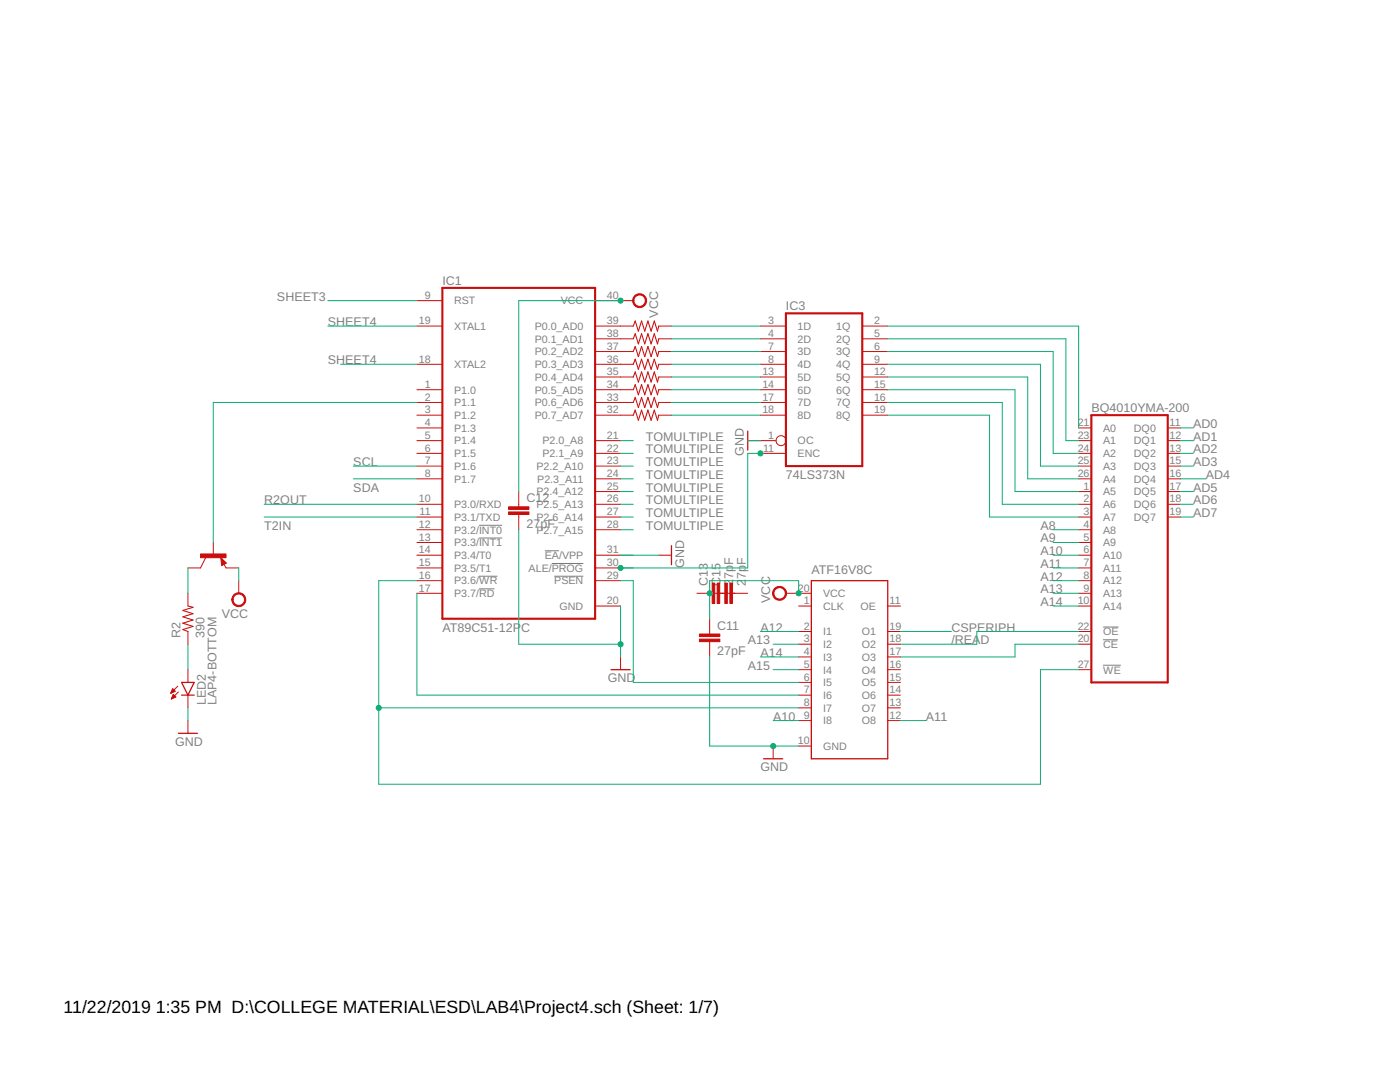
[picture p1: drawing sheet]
<svg xmlns="http://www.w3.org/2000/svg" width="279mm" height="216mm" viewBox="0 0 279 216" stroke-linecap="round" stroke-linejoin="round" font-family="sans-serif">
<path d="M95.6 115h3.7M95.6 104.8h4.6M95.6 107.4h4.6M95.6 117.5h3.1M108.7 109.9h2.9M110.1 112.4h6.3M110.6 115h5.8M220.1 125.1h3.1M220.1 132.7h3.6M220.1 127.7h3" fill="none" stroke="#808080" stroke-width=".2"/>
<path d="M149.2 86v3.8M44.5 112.3v-.4l.2 .4-.4 .3-.1-1.1 .8 .8-.7 .4M134 108.9v3.8M161.9 115.9h15.3v35.5h-15.3zM36.2 136.2h2.6l-1.3 2.5zM36.2 138.7h2.6M121.9 133.6h3.9M35.6 146.3h3.8M152.4 151.4h3.8" fill="none" stroke="#c90d0c" stroke-width=".25"/>
<g fill="none" stroke="#c90d0c" stroke-width=".2">
<path d="M83.2 60h5.1M118.8 60h7.6M83.2 65.1h5.1M83.2 72.7h5.1M83.2 77.8h5.1M118.8 65.1h7.6M118.8 67.6h7.6M118.8 70.1h7.6M118.8 72.7h7.6M118.8 75.2h7.6M118.8 77.8h7.6M131.5 65.1h2.5"/>
<path d="M131.5 67.6h2.5M131.5 70.1h2.5M131.5 72.7h2.5M131.5 75.2h2.5M131.5 77.8h2.5M151.8 65.1h5M151.8 67.6h5M151.8 70.1h5M151.8 72.7h5M151.8 75.2h5M151.8 77.8h5M172.1 65.1h5.1"/>
<path d="M172.1 67.6h5.1M172.1 70.1h5.1M172.1 72.7h5.1M172.1 75.2h5.1M172.1 77.8h5.1M83.2 87.9h5.1M83.2 90.5h5.1M83.2 80.3h5.1M83.2 82.8h5.1M83.2 93h5.1M83.2 95.5h5.1M83.2 85.4h5.1"/>
<path d="M103.5 98.1v3M118.8 87.9h5M118.8 90.5h5M118.8 80.3h7.6M118.8 82.8h7.6M118.8 93h5M118.8 95.5h5M118.8 98.1h5M131.5 80.3h2.5M131.5 82.8h2.5M149.2 87.9h5.7M151.8 90.5h5"/>
<path d="M151.8 80.3h5M151.8 82.8h5M172.1 80.3h5.1M172.1 82.8h5.1M215.3 87.9h2.5M215.3 90.5h2.5M215.3 93h2.5M215.3 95.5h2.5M215.3 98.1h2.5M215.3 85.4h2.5M233 87.9h2.6M233 90.5h2.6"/>
<path d="M233 93h2.6M233 95.5h2.6M233 98.1h2.6M233 85.4h2.6M37.5 118.4v2.5M41 111.3l-1 2h-2.5M42.6 108.2v2.6M44 111.3l1.2 1.1-.9 .5zM44.7 112.6l.4 .7h2.5M47.6 115.9v2.5M83.2 118.4h5.1M83.2 110.8h5.1"/>
<path d="M83.2 113.3h5.1M83.2 115.9h5.1M83.2 100.6h5.1M83.2 103.2h5.1M83.2 105.7h5.1M83.2 108.2h5.1M103.5 102.7v3M118.8 110.8h5M118.8 113.3h5M118.8 115.9h5M118.8 100.6h5M118.8 103.2h5"/>
<path d="M118.8 105.7h5M131.5 110.8h2.5M139.1 118.4h10.1M156.8 118.4h5.1M215.3 118.4h2.5M215.3 110.8h2.5M215.3 113.3h2.5M215.3 115.9h2.5M215.3 100.6h2.5M215.3 103.2h2.5M215.3 105.7h2.5M215.3 108.2h2.5"/>
<path d="M233 100.6h2.6M233 103.2h2.6M34.1 138.3h.1M34.2 138.1h.3M34.2 138h.6M34.2 139.5h.1M34.2 137.9h.7M34.2 139.3h.3M34.3 137.8h.5M34.3 139.2h.5M34.4 137.6h.2M34.4 139.1h.7"/>
<path d="M34.4 137.5h.1M34.4 139h.6M34.5 137.4l.5 .5-.9 .4zM34.5 138.9h.3M34.5 138.7h.2M34.6 138.6h.1M34.6 138.6l-.4 .9M34.6 138.6l.5 .5M35.1 139.1l-.9 .4M35.5 136.9l-1.4 1.4M35.6 138.1l-1.4 1.4M37.5 126v2.5"/>
<path d="M37.5 133.6v2.6M37.5 138.7v2.5M118.8 120.9h5M123.8 131.1v2.5M141.6 123.5v3M141.6 128v3.1M159.4 120.9h2.5M159.4 126h2.5M159.4 128.5h2.5M159.4 131.1h2.5M159.4 133.6h2.5M159.4 136.2h2.5"/>
<path d="M159.4 138.7h2.5M177.2 120.9h2.5M177.2 126h2.5M177.2 128.5h2.5M177.2 131.1h2.5M177.2 133.6h2.5M177.2 136.2h2.5M177.2 138.7h2.5M215.3 120.9h2.5M215.3 126h2.5M215.3 128.5h2.5M215.3 133.6h2.5"/>
<path d="M37.5 143.8v2.5M154.3 148.9v2.5M159.4 141.2h2.5M159.4 143.8h2.5M159.4 148.9h2.5M177.2 141.2h2.5M177.2 143.8h2.5"/>
<circle cx="155.9" cy="87.9" r=".99"/>
</g>
<path d="M88.3 57.4h30.5v66.1h-30.5zM156.8 62.5h15.3v30.5h-15.3zM217.8 82.8h15.2v53.4h-15.2z" fill="none" stroke="#c90d0c" stroke-width=".42"/>
<path d="M126.4 65.1l.4-1 .6 2 .6-2 .7 2 .6-2 .6 2 .7-2 .6 2 .3-1M126.4 67.6l.4-1 .6 2 .6-2 .7 2 .6-2 .6 2 .7-2 .6 2 .3-1M126.4 70.1l.4-1 .6 2.1 .6-2.1 .7 2.1 .6-2.1 .6 2.1 .7-2.1 .6 2.1 .3-1.1M126.4 72.7l.4-1 .6 2 .6-2 .7 2 .6-2 .6 2 .7-2 .6 2 .3-1M126.4 75.2l.4-1 .6 2 .6-2 .7 2 .6-2 .6 2 .7-2 .6 2 .3-1M126.4 77.8l.4-1 .6 2 .6-2 .7 2 .6-2 .6 2 .7-2 .6 2 .3-1M126.4 80.3l.4-1 .6 2 .6-2 .7 2 .6-2 .6 2 .7-2 .6 2 .3-1M126.4 82.8l.4-1 .6 2.1 .6-2.1 .7 2.1 .6-2.1 .6 2.1 .7-2.1 .6 2.1 .3-1.1M37.5 120.9l1 .3-2 .6 2 .6-2 .7 2 .6-2 .7 2 .6-2 .6 1 .4" fill="none" stroke="#c90d0c" stroke-width=".21"/>
<g fill="#c90d0c" stroke="#c90d0c" stroke-width=".2">
<path d="M154.6 117.4a1.4 1.4 0 0 1 2.2 .3 1.4 1.4 0 0 1-.8 2 1.4 1.4 0 0 1-1.8-1.3h.2a1.15 1.15 0 0 1 1.7-1.1 1.15 1.15 0 0 1 .2 1.9 1.15 1.15 0 0 1-1.8-.5l-.1-.3h-.2z" fill-rule="evenodd"/>
<path d="M126.6 59a1.4 1.4 0 0 1 2.2 .3 1.4 1.4 0 0 1-.8 2 1.4 1.4 0 0 1-1.7-1.3h.2a1.14 1.14 0 0 1 1.7-1 1.14 1.14 0 0 1 .1 2 1.14 1.14 0 0 1-1.8-.7v-.3h-.2z" fill-rule="evenodd"/>
<path d="M46.6 118.7a1.4 1.4 0 0 1 2.3 .2 1.4 1.4 0 0 1-.9 2.1 1.4 1.4 0 0 1-1.8-1.3h.3a1.15 1.15 0 0 1 1.6-1.1 1.15 1.15 0 0 1 .3 1.9 1.15 1.15 0 0 1-1.9-.5v-.3h-.3z" fill-rule="evenodd"/>
</g>
<g fill="#c90d0c" stroke="#c90d0c" stroke-width=".2">
<path d="M40 110.5h5.1v.8h-5.1z"/>
<path d="M101.5 101.1h4.1v.5h-4.1z"/>
<path d="M101.5 102.2h4.1v.5h-4.1z"/>
<path d="M139.6 126.5h4.1v.5h-4.1z"/>
<path d="M139.6 127.5h4.1v.5h-4.1z"/>
<path d="M142.1 116.4h.5v4h-.5z"/>
<path d="M143.1 116.4h.5v4h-.5z"/>
<path d="M144.7 116.4h.5v4h-.5z"/>
<path d="M145.7 116.4h.5v4h-.5z"/>
</g>
<g fill="none" stroke="#0dab76" stroke-width=".2">
<path d="M65.4 60h17.8M123.8 60h-20.3v38.1M65.4 65.1h17.8M68 72.7h15.2M134 65.1h17.8M134 72.7h17.8M134 67.6h17.8M134 70.1h17.8M134 75.2h17.8M134 77.8h17.8M177.2 67.6h35.5v20.3h2.6M177.2 65.1h38.1v20.3"/>
<path d="M177.2 72.7h30.4v20.3h7.7M177.2 70.1h33v20.4h5.1M177.2 75.2h27.9v20.3h10.2M177.2 77.8h25.4v20.3h12.7M70.5 93h12.7M70.5 95.5h12.7M83.2 80.3h-40.6v27.9M123.8 87.9h2.6M123.8 90.5h2.6M123.8 93h2.6M123.8 95.5h2.6M123.8 98.1h2.6"/>
<path d="M134 80.3h17.8M134 82.8h17.8M149.2 87.9h2.6M151.8 90.5h-2.6v22.8h-25.4M177.2 80.3h22.8v20.3h15.3M177.2 82.8h20.3v20.4h17.8M235.6 87.9h2.5M235.6 90.5h2.5M235.6 93h2.5M235.6 95.5h5.1M235.6 98.1h2.5M235.6 85.4h2.5"/>
<path d="M37.5 113.3v5.1M47.6 113.3v2.6M52.7 100.6h30.5M52.7 103.2h30.5M83.2 115.9h-7.6v40.6h132v-22.9h7.7M83.2 118.4v20.3h76.2M103.5 105.7v22.8h20.3M123.8 110.8h7.7M123.8 115.9h2.6v20.3h33M123.8 100.6h2.6M123.8 103.2h2.6M123.8 105.7h2.6"/>
<path d="M159.4 118.4v-2.5h-17.8v7.6M210.2 110.8h5.1M210.2 115.9h5.1M210.2 113.3h5.1M210.2 105.7h5.1M210.2 108.2h5.1M210.2 118.4h5.1M235.6 100.6h2.5M235.6 103.2h2.5M37.5 128.5v5.1M123.8 120.9v10.2M141.6 131.1v17.8h17.8"/>
<path d="M151.8 126h7.6M151.8 131.1h7.6M154.3 128.5h5.1M154.3 133.6h5.1M179.7 126h10.2M210.2 120.9h5.1M215.3 126h-20.4v2.5h-15.2M215.3 128.5h-12.7v2.6h-22.9M37.5 141.2v2.6M75.6 141.2h83.8M154.3 143.8h5.1M179.7 143.8h5.1"/>
</g>
<g fill="#0dab76" stroke="#0dab76" stroke-width=".2">
<circle cx="154.3" cy="148.9" r=".51"/>
<circle cx="123.8" cy="128.5" r=".51"/>
<circle cx="159.4" cy="118.4" r=".51"/>
<circle cx="141.6" cy="118.4" r=".51"/>
<circle cx="123.8" cy="60" r=".51"/>
<circle cx="123.8" cy="113.3" r=".51"/>
<circle cx="151.8" cy="90.5" r=".51"/>
<circle cx="75.6" cy="141.2" r=".51"/>
</g>
<g font-size="3.5">
<text x="12.7" y="202.2">11/22/2019</text>
<text x="31.1" y="202.2">1:35 PM D:\COLLEGE MATERIAL\ESD\LAB4\Project4.sch (Sheet: 1/7)</text>
</g>
<g font-size="2.5" fill="#808080">
<text x="55.3" y="60">SHEET3</text>
<text x="88.3" y="56.8">IC1</text>
<text x="65.4" y="65.1">SHEET4</text>
<text x="131.3" y="63.4" transform="rotate(-90 131.3 63.4)">VCC</text>
<text x="156.9" y="61.9">IC3</text>
<text x="65.4" y="72.7">SHEET4</text>
<text x="217.8" y="82.2">BQ4010YMA-200</text>
<text x="128.9" y="87.9">TOMULTIPLE</text>
<text x="238.1" y="85.4">AD0</text>
<text x="238.1" y="87.9">AD1</text>
<text x="70.5" y="93">SCL</text>
<text x="128.9" y="90.5">TOMULTIPLE</text>
<text x="128.9" y="93">TOMULTIPLE</text>
<text x="128.9" y="95.5">TOMULTIPLE</text>
<text x="148.5" y="90.9" transform="rotate(-90 148.5 90.9)">GND</text>
<text x="156.9" y="95.5">74LS373N</text>
<text x="238.1" y="90.5">AD2</text>
<text x="238.1" y="93">AD3</text>
<text x="240.7" y="95.5">AD4</text>
<text x="52.7" y="100.6">R2OUT</text>
<text x="70.5" y="98.1">SDA</text>
<text x="105" y="100.2">C12</text>
<text x="128.9" y="98.1">TOMULTIPLE</text>
<text x="128.9" y="100.6">TOMULTIPLE</text>
<text x="238.1" y="98.1">AD5</text>
<text x="238.1" y="100.6">AD6</text>
<text x="52.7" y="105.7">T2IN</text>
<text x="105" y="105.3">27pF</text>
<text x="128.9" y="103.2">TOMULTIPLE</text>
<text x="128.9" y="105.7">TOMULTIPLE</text>
<text x="207.6" y="105.7">A8</text>
<text x="238.1" y="103.2">AD7</text>
<text x="136.5" y="113.3" transform="rotate(-90 136.5 113.3)">GND</text>
<text x="146.3" y="112.7" transform="rotate(-90 146.3 112.7)">F</text>
<text x="148.9" y="112.7" transform="rotate(-90 148.9 112.7)">F</text>
<text x="207.6" y="108.2">A9</text>
<text x="207.6" y="110.8">A10</text>
<text x="207.6" y="113.3">A11</text>
<text x="141.2" y="116.9" transform="rotate(-90 141.2 116.9)">C13</text>
<text x="143.8" y="116.9" transform="rotate(-90 143.8 116.9)">C15</text>
<text x="146.3" y="116.9" transform="rotate(-90 146.3 116.9)">2</text>
<text x="146.3" y="115.5" transform="rotate(-90 146.3 115.5)">7p</text>
<text x="148.9" y="116.9" transform="rotate(-90 148.9 116.9)">2</text>
<text x="148.9" y="115.5" transform="rotate(-90 148.9 115.5)">7p</text>
<text x="161.9" y="114.6">ATF16V8C</text>
<text x="207.6" y="115.9">A12</text>
<text x="207.6" y="118.4">A13</text>
<text x="44.3" y="123.3">VCC</text>
<text x="143.1" y="125.6">C11</text>
<text x="153.7" y="120.3" transform="rotate(-90 153.7 120.3)">VCC</text>
<text x="207.6" y="120.9">A14</text>
<text x="36" y="127.3" transform="rotate(-90 36 127.3)">R2</text>
<text x="40.8" y="127.3" transform="rotate(-90 40.8 127.3)">390</text>
<text x="88.3" y="126">AT89C51-12P</text>
<text x="104" y="126">C</text>
<text x="143.1" y="130.7">27pF</text>
<text x="149.2" y="128.6">A13</text>
<text x="151.8" y="126">A12</text>
<text x="151.8" y="131.1">A14</text>
<text x="189.9" y="126">CSP</text>
<text x="189.9" y="128.6">/READ</text>
<text x="195" y="126">ERIPH</text>
<text x="121.3" y="136.2">GND</text>
<text x="149.2" y="133.6">A15</text>
<text x="41.1" y="140.7" transform="rotate(-90 41.1 140.7)">LED2</text>
<text x="43.2" y="140.7" transform="rotate(-90 43.2 140.7)">LAP4-BOTTOM</text>
<text x="154.3" y="143.8">A10</text>
<text x="184.8" y="143.8">A11</text>
<text x="35" y="148.9">GND</text>
<text x="151.8" y="153.9">GND</text>
</g>
<g font-size="2.1" fill="#808080">
<text x="84.8" y="59.6">9</text>
<text x="121.1" y="59.6">40</text>
<text x="83.6" y="64.7">19</text>
<text x="90.6" y="65.8">XTAL1</text>
<text x="90.6" y="60.8">RST</text>
<text x="106.7" y="65.8">P0.0_AD0</text>
<text x="111.9" y="60.8">VCC</text>
<text x="121.1" y="64.7">39</text>
<text x="153.3" y="64.7">3</text>
<text x="159.2" y="65.8">1D</text>
<text x="166.9" y="65.8">1Q</text>
<text x="174.4" y="64.7">2</text>
<text x="106.7" y="68.4">P0.1_AD1</text>
<text x="106.7" y="70.9">P0.2_AD2</text>
<text x="121.1" y="67.3">38</text>
<text x="121.1" y="69.8">37</text>
<text x="153.3" y="67.3">4</text>
<text x="153.3" y="69.8">7</text>
<text x="159.2" y="68.4">2D</text>
<text x="159.2" y="70.9">3D</text>
<text x="166.9" y="68.4">2Q</text>
<text x="166.9" y="70.9">3Q</text>
<text x="174.4" y="67.3">5</text>
<text x="174.4" y="69.8">6</text>
<text x="83.6" y="72.3">18</text>
<text x="84.8" y="77.4">1</text>
<text x="90.6" y="73.5">XTAL2</text>
<text x="106.7" y="73.5">P0.3_AD3</text>
<text x="106.7" y="76">P0.4_AD4</text>
<text x="121.1" y="72.3">36</text>
<text x="121.1" y="74.9">35</text>
<text x="121.1" y="77.4">34</text>
<text x="152.1" y="74.9">13</text>
<text x="152.1" y="77.4">14</text>
<text x="153.3" y="72.3">8</text>
<text x="159.2" y="73.5">4D</text>
<text x="159.2" y="76">5D</text>
<text x="166.9" y="73.5">4Q</text>
<text x="166.9" y="76">5Q</text>
<text x="174.4" y="72.3">9</text>
<text x="174.4" y="74.9">12</text>
<text x="174.4" y="77.4">15</text>
<text x="84.8" y="80">2</text>
<text x="84.8" y="82.5">3</text>
<text x="90.6" y="78.5">P1.0</text>
<text x="90.6" y="81.1">P1.1</text>
<text x="90.6" y="83.6">P1.2</text>
<text x="106.7" y="78.5">P0.5_AD5</text>
<text x="106.7" y="81.1">P0.6_AD6</text>
<text x="106.7" y="83.6">P0.7_AD7</text>
<text x="121.1" y="80">33</text>
<text x="121.1" y="82.5">32</text>
<text x="152.1" y="80">17</text>
<text x="152.1" y="82.5">18</text>
<text x="159.2" y="78.5">6D</text>
<text x="159.2" y="81.1">7D</text>
<text x="159.2" y="83.6">8D</text>
<text x="166.9" y="78.5">6Q</text>
<text x="166.9" y="81.1">7Q</text>
<text x="166.9" y="83.6">8Q</text>
<text x="174.4" y="80">16</text>
<text x="174.4" y="82.5">19</text>
<text x="84.8" y="85">4</text>
<text x="84.8" y="87.6">5</text>
<text x="90.6" y="86.1">P1.3</text>
<text x="90.6" y="88.7">P1.4</text>
<text x="108.3" y="88.7">P2.0_A8</text>
<text x="121.1" y="87.6">21</text>
<text x="153.3" y="87.6">1</text>
<text x="159.2" y="88.7">OC</text>
<text x="215.1" y="85">21</text>
<text x="215.1" y="87.6">23</text>
<text x="220.1" y="86.1">A0</text>
<text x="220.1" y="88.7">A1</text>
<text x="226.3" y="86.1">DQ0</text>
<text x="226.3" y="88.7">DQ1</text>
<text x="233.4" y="85">11</text>
<text x="233.4" y="87.6">12</text>
<text x="84.8" y="90.1">6</text>
<text x="84.8" y="92.6">7</text>
<text x="84.8" y="95.2">8</text>
<text x="90.6" y="91.2">P1.5</text>
<text x="90.6" y="93.8">P1.6</text>
<text x="107.1" y="93.8">P2.2_A10</text>
<text x="108.3" y="91.2">P2.1_A9</text>
<text x="121.1" y="90.1">22</text>
<text x="121.1" y="92.6">23</text>
<text x="121.1" y="95.2">24</text>
<text x="152.3" y="90.1">11</text>
<text x="159.2" y="91.2">ENC</text>
<text x="215.1" y="90.1">24</text>
<text x="215.1" y="92.6">25</text>
<text x="215.1" y="95.2">26</text>
<text x="220.1" y="91.2">A2</text>
<text x="220.1" y="93.8">A3</text>
<text x="226.3" y="91.2">DQ2</text>
<text x="226.3" y="93.8">DQ3</text>
<text x="233.4" y="90.1">13</text>
<text x="233.4" y="92.6">15</text>
<text x="233.4" y="95.2">16</text>
<text x="83.6" y="100.3">10</text>
<text x="90.6" y="96.3">P1.7</text>
<text x="90.6" y="101.4">P3.0/RXD</text>
<text x="107.1" y="98.8">P2.4_A12</text>
<text x="107.1" y="101.4">P2.5_A13</text>
<text x="107.2" y="96.3">P2.3_A11</text>
<text x="121.1" y="97.7">25</text>
<text x="121.1" y="100.3">26</text>
<text x="216.3" y="97.7">1</text>
<text x="216.3" y="100.3">2</text>
<text x="220.1" y="96.3">A4</text>
<text x="220.1" y="98.8">A5</text>
<text x="220.1" y="101.4">A6</text>
<text x="226.3" y="96.3">DQ4</text>
<text x="226.3" y="98.8">DQ5</text>
<text x="226.3" y="101.4">DQ6</text>
<text x="233.4" y="97.7">17</text>
<text x="233.4" y="100.3">18</text>
<text x="83.6" y="105.3">12</text>
<text x="83.6" y="107.9">13</text>
<text x="83.7" y="102.8">11</text>
<text x="90.6" y="103.9">P3.1/TXD</text>
<text x="90.6" y="106.5">P3.2/INT0</text>
<text x="107.1" y="103.9">P2.6_A14</text>
<text x="107.1" y="106.5">P2.7_A15</text>
<text x="121.1" y="102.8">27</text>
<text x="121.1" y="105.3">28</text>
<text x="216.3" y="102.8">3</text>
<text x="216.3" y="105.3">4</text>
<text x="216.3" y="107.9">5</text>
<text x="220.1" y="103.9">A7</text>
<text x="220.1" y="106.5">A8</text>
<text x="226.3" y="103.9">DQ7</text>
<text x="233.4" y="102.8">19</text>
<text x="83.6" y="110.4">14</text>
<text x="83.6" y="113">15</text>
<text x="90.6" y="109">P3.3/INT1</text>
<text x="90.6" y="111.5">P3.4/T0</text>
<text x="108.7" y="111.5">EA/VPP</text>
<text x="121.1" y="110.4">31</text>
<text x="121.1" y="113">30</text>
<text x="216.3" y="110.4">6</text>
<text x="216.3" y="113">7</text>
<text x="220.1" y="109">A9</text>
<text x="220.1" y="111.5">A10</text>
<text x="83.6" y="115.5">16</text>
<text x="83.6" y="118">17</text>
<text x="90.6" y="114.1">P3.5/T1</text>
<text x="90.6" y="116.6">P3.6/WR</text>
<text x="90.6" y="119.2">P3.7/RD</text>
<text x="105.5" y="114.1">ALE/PROG</text>
<text x="110.6" y="116.6">PSEN</text>
<text x="121.1" y="115.5">29</text>
<text x="159.2" y="118">20</text>
<text x="164.3" y="119.2">VCC</text>
<text x="216.3" y="115.5">8</text>
<text x="216.3" y="118">9</text>
<text x="220.1" y="114.1">A11</text>
<text x="220.1" y="116.6">A12</text>
<text x="220.1" y="119.2">A13</text>
<text x="111.7" y="121.7">GND</text>
<text x="121.1" y="120.6">20</text>
<text x="160.4" y="120.6">1</text>
<text x="160.4" y="125.7">2</text>
<text x="164.3" y="121.7">CLK</text>
<text x="171.7" y="121.7">OE</text>
<text x="177.5" y="125.7">19</text>
<text x="177.5" y="120.6">11</text>
<text x="215.1" y="120.6">10</text>
<text x="215.1" y="125.7">22</text>
<text x="220.1" y="121.7">A14</text>
<text x="160.4" y="128.2">3</text>
<text x="160.4" y="130.7">4</text>
<text x="164.3" y="126.8">I1</text>
<text x="164.3" y="129.3">I2</text>
<text x="164.3" y="131.9">I3</text>
<text x="172" y="126.8">O1</text>
<text x="172" y="129.3">O2</text>
<text x="172" y="131.9">O3</text>
<text x="177.5" y="128.2">18</text>
<text x="177.5" y="130.7">17</text>
<text x="215.1" y="128.2">20</text>
<text x="220.1" y="126.8">OE</text>
<text x="220.1" y="129.3">CE</text>
<text x="160.4" y="133.3">5</text>
<text x="160.4" y="135.8">6</text>
<text x="164.3" y="134.4">I4</text>
<text x="164.3" y="136.9">I5</text>
<text x="172" y="134.4">O4</text>
<text x="172" y="136.9">O5</text>
<text x="177.5" y="133.3">16</text>
<text x="177.5" y="135.8">15</text>
<text x="215.1" y="133.3">27</text>
<text x="220.1" y="134.4">WE</text>
<text x="160.4" y="138.4">7</text>
<text x="160.4" y="140.9">8</text>
<text x="160.4" y="143.4">9</text>
<text x="164.3" y="139.5">I6</text>
<text x="164.3" y="142">I7</text>
<text x="172" y="139.5">O6</text>
<text x="172" y="142">O7</text>
<text x="177.5" y="138.4">14</text>
<text x="177.5" y="140.9">13</text>
<text x="177.5" y="143.4">12</text>
<text x="159.2" y="148.5">10</text>
<text x="164.3" y="144.5">I8</text>
<text x="164.3" y="149.6">GND</text>
<text x="172" y="144.5">O8</text>
</g>
</svg>
